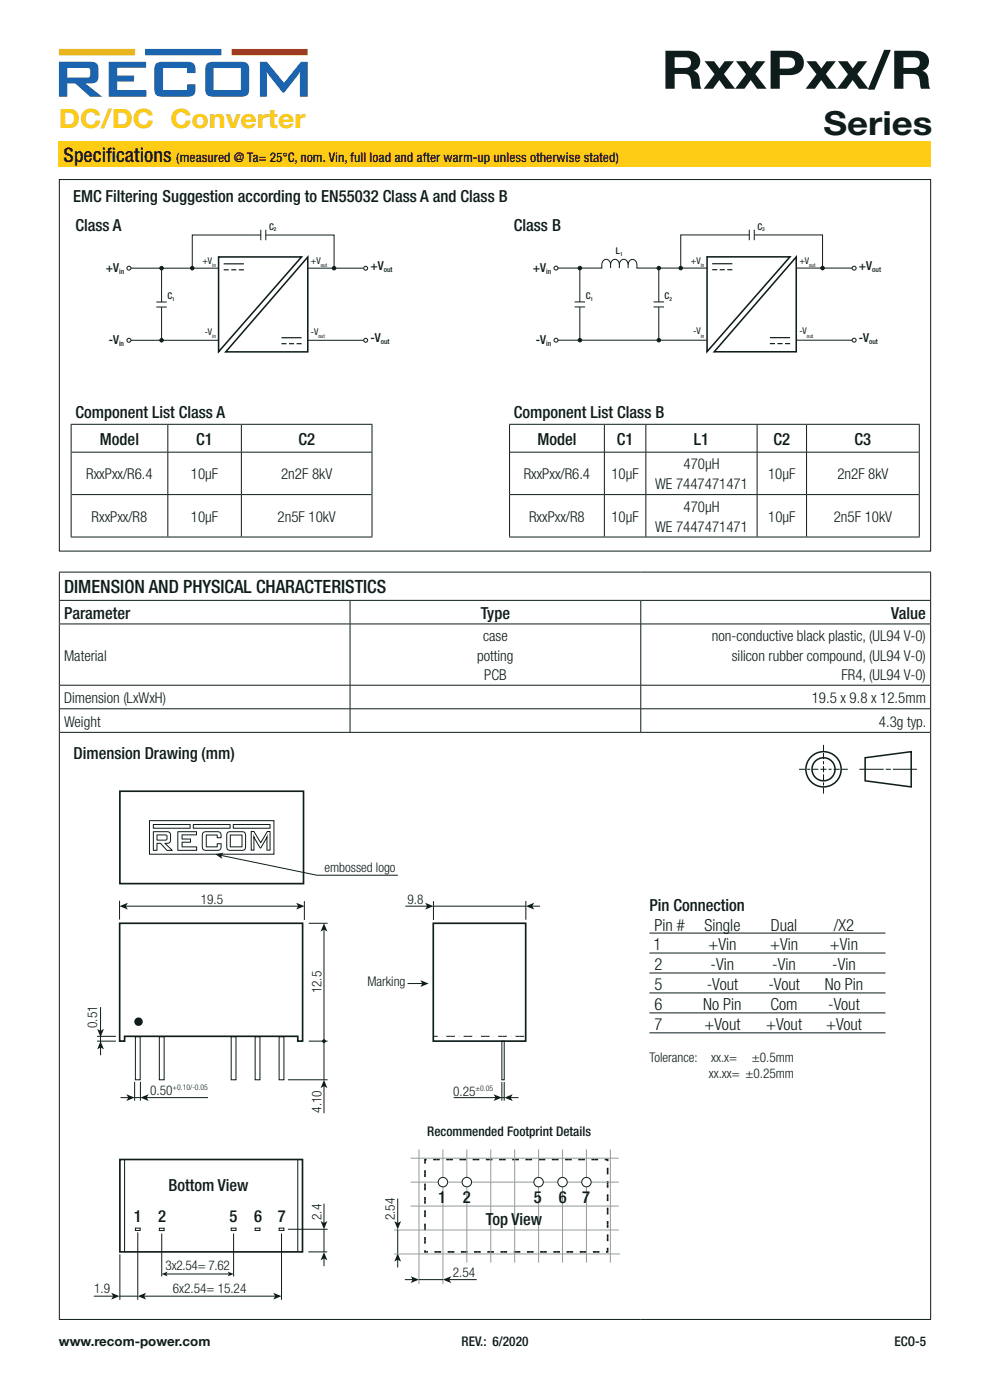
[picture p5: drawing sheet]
<svg xmlns="http://www.w3.org/2000/svg" width="210mm" height="297mm" viewBox="0 0 210 297" stroke-linecap="round" stroke-linejoin="round" font-family="sans-serif">
<path d="M12.5 10.4h16.1l.1 1.3h-16.2z" fill="#fdba26"/>
<path d="M30.8 10.4h16.1l.1 1.3h-16.2z" fill="#1b65b0"/>
<path d="M49.1 10.4h16.1l.1 1.3h-16.2z" fill="#d5272b"/>
<g fill="#1b65b0">
<path d="M23.1 13.1h7.9l-.1 1.3h-6v1.6h3.5v1.2l-3.5 .1v1.8h6.1v1.4h-7.9z"/>
<path d="M33.1 13.5l.6-.3 .7-.1h5.4a1.4 1.4 0 0 1 1.7 1.6v.8h-1.8l-.1-1.1-5 .1v4.6h5l.1-1.2h1.8v1.1a1.37 1.37 0 0 1-1.6 1.5h-5.6a1.38 1.38 0 0 1-1.6-1.6v-4.5z"/>
<path d="M55.2 13.1l1.4 .1 3.7 4.4 3.5-4.4 1.5-.1v7.4h-1.7v-5.3l-3.4 4.5-.3-.1-3.3-4.4v5.3h-1.5z"/>
<path d="M14.3 14.4h4.1a.55 .55 0 0 1 .7 .5v1a.54 .54 0 0 1-.7 .6l-4.1-.1zM12.5 13.1v7.4h1.8v-2.8h1.6l3.2 2.8h2.6l-3.5-2.8h.9a1.52 1.52 0 0 0 1.8-2 3.1 3.1 0 0 0-.5-2.3l-1.3-.3z"/>
<path d="M45.3 14.5l5.8-.1v4.7h-5.8zM43.9 13.5l-.3 .9-.1 4.5a1.35 1.35 0 0 0 1.6 1.6h6.2a1.37 1.37 0 0 0 1.6-1.5v-4.3a1.38 1.38 0 0 0-1.7-1.6h-6l-.7 .1z"/>
</g>
<path d="M12.5 30h185v5.5h-185z" fill="#fecb15"/>
<g fill="none" stroke="#0e1c1b" stroke-width=".21">
<path d="M27.8 56.9h18.6M34.3 56.9v7.2M55.3 48.7v2.3M55.3 49.9h-14.5v7M56.4 48.7v2.3M56.4 49.9h14.5v7M65.3 56.9h11.8M27.8 72.2h18.5M33.2 64.1h2.2M33.2 65.1h2.2M34.3 65.2v7M65.3 72.2h11.8"/>
<path d="M12.5 127.4h185M12.5 132.4h61.7M12.5 121.4h185M12.6 121.5v5.8M12.6 127.5v4.8M12.6 132.5v147.3M74.3 127.5v17.8M74.3 132.4h61.6M135.9 127.5v17.8M136 132.4h61.5M197.4 121.5v5.8M197.4 127.5v4.8"/>
<path d="M197.4 132.5v147.3M12.7 155.4h184.6M12.7 150.4h184.6M12.7 145.4h184.6M74.3 145.4v4.9M74.3 150.4v4.9M135.9 145.4v4.9M135.9 150.4v4.9M12.5 279.9h185"/>
</g>
<path d="M47.5 56h4.2M47.5 57.2h1M49.1 57.2h1M50.7 57.2h1M59.7 71.6h4.3M59.7 72.9h1.1M61.3 72.9h1.1M62.9 72.9h1.1" fill="none" stroke="#0e1c1b" stroke-width=".25"/>
<path d="M46.4 54.5h17.6l-17.6 20.1zM65.3 54.5v20.1h-17.4z" fill="none" stroke="#0e1c1b" stroke-width=".33"/>
<circle cx="34.3" cy="72.2" r=".37" fill="#0e1c1b"/>
<circle cx="34.3" cy="72.2" r=".37" fill="none" stroke="#0e1c1b" stroke-width=".21"/>
<circle cx="70.9" cy="56.9" r=".37" fill="#0e1c1b"/>
<circle cx="70.9" cy="56.9" r=".37" fill="none" stroke="#0e1c1b" stroke-width=".21"/>
<circle cx="34.3" cy="56.9" r=".37" fill="#0e1c1b"/>
<circle cx="34.3" cy="56.9" r=".37" fill="none" stroke="#0e1c1b" stroke-width=".21"/>
<circle cx="40.8" cy="56.9" r=".37" fill="#0e1c1b"/>
<circle cx="40.8" cy="56.9" r=".37" fill="none" stroke="#0e1c1b" stroke-width=".21"/>
<circle cx="27.3" cy="72.2" r=".42" fill="#fff"/>
<circle cx="27.3" cy="72.2" r=".42" fill="none" stroke="#0e1c1b" stroke-width=".21"/>
<circle cx="27.3" cy="56.9" r=".42" fill="#fff"/>
<circle cx="27.3" cy="56.9" r=".42" fill="none" stroke="#0e1c1b" stroke-width=".21"/>
<circle cx="77.6" cy="72.2" r=".42" fill="#fff"/>
<circle cx="77.6" cy="72.2" r=".42" fill="none" stroke="#0e1c1b" stroke-width=".21"/>
<circle cx="77.6" cy="56.9" r=".42" fill="#fff"/>
<g fill="none" stroke="#0e1c1b" stroke-width=".21">
<path d="M123 56.9v7.2M129.5 56.1a.95 .95 0 0 0-.9-1.1 .95 .95 0 0 0-.9 1.1v.8h-9.3M131.4 56.1a.95 .95 0 0 0-1-1.1 .95 .95 0 0 0-.9 1.1v.8M133.2 56.1a.95 .95 0 0 0-.9-1.1 .95 .95 0 0 0-.9 1.1v.8M139.7 56.9v7.2M158.9 48.7v2.3M158.9 49.8h-14.5v7M160 48.7v2.3M160 49.8h14.5v7.1M121.9 64.1h2.2M121.9 65.1h2.2M123 65.2v7"/>
<path d="M138.6 64.1h2.3M138.6 65.1h2.3M139.7 65.2v7"/>
<circle cx="77.6" cy="56.9" r=".42"/>
</g>
<circle cx="123" cy="72.2" r=".37" fill="#0e1c1b"/>
<circle cx="123" cy="72.2" r=".37" fill="none" stroke="#0e1c1b" stroke-width=".21"/>
<circle cx="139.8" cy="72.2" r=".37" fill="#0e1c1b"/>
<circle cx="139.8" cy="72.2" r=".37" fill="none" stroke="#0e1c1b" stroke-width=".21"/>
<circle cx="174.5" cy="56.9" r=".37" fill="#0e1c1b"/>
<circle cx="174.5" cy="56.9" r=".37" fill="none" stroke="#0e1c1b" stroke-width=".21"/>
<circle cx="144.4" cy="56.9" r=".37" fill="#0e1c1b"/>
<circle cx="144.4" cy="56.9" r=".37" fill="none" stroke="#0e1c1b" stroke-width=".21"/>
<circle cx="123" cy="56.9" r=".37" fill="#0e1c1b"/>
<circle cx="123" cy="56.9" r=".37" fill="none" stroke="#0e1c1b" stroke-width=".21"/>
<circle cx="139.8" cy="56.9" r=".37" fill="#0e1c1b"/>
<circle cx="139.8" cy="56.9" r=".37" fill="none" stroke="#0e1c1b" stroke-width=".21"/>
<circle cx="117.9" cy="72.2" r=".42" fill="#fff"/>
<circle cx="117.9" cy="72.2" r=".42" fill="none" stroke="#0e1c1b" stroke-width=".21"/>
<circle cx="117.9" cy="56.9" r=".42" fill="#fff"/>
<circle cx="117.9" cy="56.9" r=".42" fill="none" stroke="#0e1c1b" stroke-width=".21"/>
<circle cx="181.2" cy="72.2" r=".42" fill="#fff"/>
<circle cx="181.2" cy="72.2" r=".42" fill="none" stroke="#0e1c1b" stroke-width=".21"/>
<circle cx="181.2" cy="56.9" r=".42" fill="#fff"/>
<g fill="none" stroke="#0e1c1b" stroke-width=".21">
<path d="M12.6 38.1h184.8v78.8h-184.8zM133.2 56.9a1.33 1.33 0 0 1 1-1.9 1.33 1.33 0 0 1 .9 1.9h14.9M168.9 56.9h11.9M118.4 72.2h31.5M168.9 72.2h11.9M15 90h64M15.1 90.1v23.7M15.2 95.9h63.6M35.6 90.1v5.8M35.6 96v8.9M51.2 90.1v5.8M51.2 96v8.9"/>
<path d="M78.9 90.1v23.7M108 90h87.1M108.1 90.1v23.7M108.2 95.9h86.7M128.2 90.1v5.8M128.2 96v8.9M137 90.1v5.8M137 96v8.9M160.6 90.1v5.8M160.6 96v8.9M171.1 90.1v5.8M171.1 96v8.9"/>
<path d="M195 90.1v23.7M15 113.9h64M15.2 104.9h63.6M35.6 105v8.8M51.2 105v8.8M108 113.9h87.1M108.2 104.9h86.7M128.2 105v8.8M137 105v8.8M160.6 105v8.8M171.1 105v8.8M28.7 219.9h1v9.2h-1z"/>
<path d="M33.8 219.9h1v9.2h-1zM49 219.9h1.1v9.2h-1.1zM54.1 219.9h1v9.2h-1zM59.2 219.9h1v9.2h-1zM106.5 220.9h.5v8.2h-.5z"/>
<circle cx="181.2" cy="56.9" r=".42"/>
</g>
<path d="M151.1 56h4.2M151.1 57.2h1M152.7 57.2h1M154.3 57.2h1M163.3 71.6h4.3M163.3 72.9h1.1M164.9 72.9h1.1M166.5 72.9h1.1" fill="none" stroke="#0e1c1b" stroke-width=".25"/>
<path d="M150 54.5h17.6l-17.6 20.1zM168.9 54.5v20.1h-17.4z" fill="none" stroke="#0e1c1b" stroke-width=".33"/>
<g fill="none" stroke="#0e1c1b" stroke-width=".32">
<path d="M183.5 160.8l9.8-1.3v7.4l-9.8-1.3z"/>
<circle cx="174.7" cy="163.2" r="3.7"/>
<circle cx="174.7" cy="163.2" r="2.45"/>
</g>
<path d="M169.5 163.2h10.4M174.7 168.4v-10.4" fill="none" stroke="#0e1c1b" stroke-width=".22" stroke-dasharray="1.3 .4 .6 .4 1.3 .4" stroke-linecap="butt"/>
<path d="M182.3 163.2h12.2" fill="none" stroke="#0e1c1b" stroke-width=".22" stroke-dasharray="5.2 .4 1.1 .4 5.2" stroke-linecap="butt"/>
<path d="M25.4 195.9h38.8v25h-1v-1.1h-36.8v1.1h-1z" fill="none" stroke="#0e1c1b" stroke-width=".35"/>
<circle cx="29.4" cy="216.7" r=".7" fill="#0e1c1b"/>
<circle cx="29.4" cy="216.7" r=".7" fill="none" stroke="#0e1c1b" stroke-width=".4"/>
<path d="M25.4 167.9h39v19.6h-39zM91.9 195.9h19.6v25h-19.6zM25.4 246h38.8v19.6h-38.8zM90.5 246h-.3v.3M128.5 246h.4v.3M90.2 265.2v.4h.3M128.9 265.2v.4h-.4" fill="none" stroke="#0e1c1b" stroke-width=".35"/>
<path d="M91.9 219.8h19.6" fill="none" stroke="#0e1c1b" stroke-width=".21" stroke-dasharray=".9 .9 0" stroke-linecap="butt"/>
<path d="M91.2 246h1.4M128.9 247v1.4M90.2 264.5v-1.4M127.9 265.6h-1.4" fill="none" stroke="#0e1c1b" stroke-width=".35" stroke-dasharray="0 .7 .7 0" stroke-linecap="butt"/>
<path d="M92.6 246h35.9M128.9 248.4v16.8M90.2 263.1v-16.8M126.5 265.6h-36" fill="none" stroke="#0e1c1b" stroke-width=".35" stroke-dasharray=".7 .7 0 .7 .7 0" stroke-linecap="butt"/>
<path d="M28.7 260.5h1v.5h-1zM33.8 260.6h1v.5h-1zM49 260.5h1.1v.5h-1.1zM54.1 260.5h1v.5h-1zM59.2 260.5h1v.5h-1z" fill="none" stroke="#0e1c1b" stroke-width=".21"/>
<g fill="none" stroke="#939b9d" stroke-width=".21">
<path d="M87.1 255.9h44.2M87.1 250.8h44.2M87.1 245.7h44.2M88.9 243.9v28.5M94 243.9v28.5M99 243.9v24M104.1 243.9v24M109.2 243.9v24M114.2 243.9v24M119.3 243.9v24M124.4 243.9v24M129.5 243.9v24"/>
<path d="M83.6 260.9h47.7M83.6 266h47.9"/>
</g>
<circle cx="94" cy="250.8" r="1" fill="#fff"/>
<circle cx="94" cy="250.8" r="1" fill="none" stroke="#0e1c1b" stroke-width=".21"/>
<circle cx="124.4" cy="250.8" r="1" fill="#fff"/>
<circle cx="124.4" cy="250.8" r="1" fill="none" stroke="#0e1c1b" stroke-width=".21"/>
<circle cx="119.3" cy="250.8" r="1" fill="#fff"/>
<circle cx="119.3" cy="250.8" r="1" fill="none" stroke="#0e1c1b" stroke-width=".21"/>
<circle cx="114.2" cy="250.8" r="1" fill="#fff"/>
<circle cx="114.2" cy="250.8" r="1" fill="none" stroke="#0e1c1b" stroke-width=".21"/>
<circle cx="99" cy="250.8" r="1" fill="#fff"/>
<g fill="none" stroke="#0e1c1b" stroke-width=".21">
<path d="M31.7 174.1h26.4v7.1h-26.4zM32.5 174.9h7.8v.8h-7.8zM32.5 176.4h2.9a1.03 1.03 0 0 1 .8 1.5 .85 .85 0 0 1-.3 .9 .85 .85 0 0 1-.9 .1l1.5 1.5h-1.1l-1.4-1.5h-.7v1.5h-.8zM33.3 177.1l2.1 .1v.9l-2.1 .1zM37.7 176.4h4v.7h-3.1v.9h1.8v.6l-1.8 .1v.9l3.1 .1v.7h-4zM41 174.9h7.8v.8h-7.8zM43.1 176.6l.6-.2h2.4a.88 .88 0 0 1 .8 1.3h-.8v-.6l-2.3 .1v2.4l2.3 .1v-.7h.8v.8l-.1 .4-.4 .2h-3l-.3-.2-.2-.4v-2.7zM48.3 176.6l.5-.2 2.8 .1a.85 .85 0 0 1 .5 1.1v2.2l-.3 .5-3.2 .1-.4-.2-.1-.4v-2.7zM48.9 177.2h2.4v2.4h-2.4zM49.5 174.9h7.8v.8h-7.8zM53.3 176.4h.6l1.4 2.4 1.4-2.4h.6v3.9h-.7v-2.8l-1.3 2.4-1.4-2.4v2.9h-.6zM26.4 245.9v19.6"/>
<path d="M63.2 245.9v19.6"/>
<circle cx="99" cy="250.8" r="1"/>
</g>
<circle cx="68.7" cy="220.9" r=".29" fill="#0e1c1b"/>
<g fill="none" stroke="#0e1c1b" stroke-width=".21">
<path d="M25.4 191.1v4M64.6 191.2v4M65.5 195.9h4M91.9 191.2v4M111.5 191.1v4M20.6 219.8h4M86.4 208.7h3.3M28.6 229.5v4M29.8 229.5v4M61.1 229.1h8.4M65.5 220.9h4M106.5 229.5v4"/>
<path d="M107 229.5v4M25.4 266.1v9.7M29.2 261.4v14.4M34.3 261.7v9.1M49.6 261.7v9.1M59.7 261.7v14.1M61.1 260.8h8.4M65.4 265.6h4M88.9 271.5h5.1"/>
<circle cx="68.7" cy="220.9" r=".29"/>
</g>
<path d="M89.2 207.9l1.7 .8-1.7 .7 .4-.7z" fill="#0e1c1b"/>
<path d="M31 232.9h13.1" fill="none" stroke="#0e1c1b" stroke-width=".21"/>
<path d="M29.8 232.9l1.7-.8-.4 .8 .4 .7z" fill="#0e1c1b"/>
<path d="M25.6 232.9h1.7" fill="none" stroke="#0e1c1b" stroke-width=".21"/>
<path d="M26.8 232.1l1.8 .8-1.8 .7 .4-.7z" fill="#0e1c1b"/>
<path d="M21.3 213.6v5.2" fill="none" stroke="#0e1c1b" stroke-width=".21"/>
<path d="M20.6 218.3l.7 .4 .7-.4-.7 1.7z" fill="#0e1c1b"/>
<path d="M21.3 222.1v1.8" fill="none" stroke="#0e1c1b" stroke-width=".21"/>
<path d="M21.3 220.9l.7 1.7-.7-.4-.7 .4z" fill="#0e1c1b"/>
<path d="M68.7 230.3v5.9" fill="none" stroke="#0e1c1b" stroke-width=".21"/>
<path d="M68.7 229.1l.7 1.7-.7-.4-.7 .4z" fill="#0e1c1b"/>
<path d="M96.2 232.9h9" fill="none" stroke="#0e1c1b" stroke-width=".21"/>
<path d="M104.7 232.1l1.8 .8-1.8 .7 .4-.7z" fill="#0e1c1b"/>
<path d="M108.2 232.9h1.8" fill="none" stroke="#0e1c1b" stroke-width=".21"/>
<path d="M107 232.9l1.8-.8-.5 .8 .5 .7z" fill="#0e1c1b"/>
<path d="M68.7 266.9v1.7" fill="none" stroke="#0e1c1b" stroke-width=".21"/>
<path d="M68.7 265.6l.7 1.8-.7-.4-.7 .4z" fill="#0e1c1b"/>
<path d="M68.7 197.1v32" fill="none" stroke="#0e1c1b" stroke-width=".21"/>
<path d="M68.7 195.9l.7 1.7-.7-.4-.7 .4z" fill="#0e1c1b"/>
<path d="M21.3 219.7v1.7M68.7 255.3v4.2M68.7 260.8v4.8" fill="none" stroke="#0e1c1b" stroke-width=".21"/>
<path d="M68 259l.7 .4 .7-.4-.7 1.8z" fill="#0e1c1b"/>
<path d="M86 192.2h4.7" fill="none" stroke="#0e1c1b" stroke-width=".21"/>
<path d="M90.2 191.5l1.7 .7-1.7 .8 .4-.8z" fill="#0e1c1b"/>
<path d="M112.8 192.2h1.8" fill="none" stroke="#0e1c1b" stroke-width=".21"/>
<path d="M111.6 192.2l1.7-.7-.4 .7 .4 .8z" fill="#0e1c1b"/>
<path d="M26.6 192.2h36.7" fill="none" stroke="#0e1c1b" stroke-width=".21"/>
<g fill="#0e1c1b">
<path d="M25.4 192.2l1.7-.7-.4 .7 .4 .8z"/>
<path d="M62.8 191.5l1.8 .7-1.8 .8 .4-.8z"/>
</g>
<path d="M19.9 275h4.2" fill="none" stroke="#0e1c1b" stroke-width=".21"/>
<path d="M23.6 274.3l1.7 .7-1.7 .7 .4-.7z" fill="#0e1c1b"/>
<path d="M95.2 271.5h5.9" fill="none" stroke="#0e1c1b" stroke-width=".21"/>
<path d="M94 271.5l1.7-.8-.4 .8 .4 .7z" fill="#0e1c1b"/>
<path d="M85.9 271.5h1.7" fill="none" stroke="#0e1c1b" stroke-width=".21"/>
<path d="M87.1 270.7l1.8 .8-1.8 .7 .4-.7z" fill="#0e1c1b"/>
<path d="M30.5 275h28" fill="none" stroke="#0e1c1b" stroke-width=".21"/>
<g fill="#0e1c1b">
<path d="M29.2 275l1.8-.7-.4 .7 .4 .7z"/>
<path d="M58 274.3l1.7 .7-1.7 .7 .4-.7z"/>
</g>
<path d="M35.2 270.3h13.5" fill="none" stroke="#0e1c1b" stroke-width=".21"/>
<g fill="#0e1c1b">
<path d="M34.3 270.3l1.2-.5-.2 .5 .2 .5z"/>
<path d="M48.3 269.8l1.3 .5-1.3 .5 .3-.5z"/>
</g>
<path d="M84.4 254.3v5.3M84.4 260.8v5.1" fill="none" stroke="#0e1c1b" stroke-width=".21"/>
<path d="M83.6 259.1l.8 .4 .7-.4-.7 1.7z" fill="#0e1c1b"/>
<path d="M84.4 267.1v1.8" fill="none" stroke="#0e1c1b" stroke-width=".21"/>
<path d="M84.4 265.9l.7 1.7-.7-.4-.8 .4z" fill="#0e1c1b"/>
<path d="M46.8 181.5l20.4 4.2h17.2M91.9 192.2h19.7M20.6 220.9h4M28.6 232.9h1.2M106.3 232.9h.7M25.3 275h3.9" fill="none" stroke="#0e1c1b" stroke-width=".21"/>
<path d="M45.7 181.2l1.7-.3-.5 .6 .2 .7z" fill="#0e1c1b"/>
<path d="M137.8 190.4h50v38.3h-50z" fill="#fff"/>
<path d="M137.8 197.9h50M137.8 202.2h50M137.8 206.4h50M137.8 210.6h50M137.8 214.9h50M137.8 219.1h50" fill="none" stroke="#0e1c1b" stroke-width=".21"/>
<text font-size="11.3" fill="#0e1c1b" x="140.3" y="18.8">RxxPxx/R</text>
<text font-size="7.1" fill="#0e1c1b" x="174.7" y="28.7">Series</text>
<text font-size="5.6" fill="#fecb15" x="12.5" y="27.2">DC/DC Converter</text>
<g font-size="4.2" fill="#0e1c1b">
<text x="13.5" y="34.4">Specif</text>
<text x="22.5" y="34.4">ications</text>
</g>
<text font-size="3.9" fill="#0e1c1b" x="13.6" y="125.9">DIMENSION AND PHYSICAL CHARACTERISTICS</text>
<g font-size="3.5" fill="#0e1c1b">
<text x="15.5" y="42.8">EMC Filtering Suggestion according to EN55032 Class A and Class B</text>
<text x="16" y="49">Class A</text>
<text x="109" y="49">Class B</text>
<text x="16" y="88.7">Component List Class A</text>
<text x="109" y="88.7">Component List Class B</text>
<text x="21.2" y="94.4">Model</text>
<text x="41.6" y="94.4">C1</text>
<text x="63.3" y="94.4">C2</text>
<text x="114" y="94.4">Model</text>
<text x="130.8" y="94.4">C1</text>
<text x="147.2" y="94.4">L1</text>
<text x="164.1" y="94.4">C2</text>
<text x="181.3" y="94.4">C3</text>
<text x="13.6" y="131.2">Parameter</text>
<text x="102" y="131.2">Type</text>
<text x="189" y="131.2">Value</text>
<text x="15.6" y="160.9">Dimension Drawing (mm)</text>
<text x="137.8" y="193.2">Pin Connection</text>
<text x="138.8" y="197.4">Pin #</text>
<text x="149.4" y="197.4">Single</text>
<text x="163.5" y="197.4">Dual</text>
<text x="176.9" y="197.4">/X2</text>
<text x="138.6" y="201.6">1</text>
<text x="150.3" y="201.6">+Vin</text>
<text x="163.4" y="201.6">+Vin</text>
<text x="176.1" y="201.6">+Vin</text>
<text x="138.8" y="205.9">2</text>
<text x="150.7" y="205.9">-Vin</text>
<text x="163.8" y="205.9">-Vin</text>
<text x="176.5" y="205.9">-Vin</text>
<text x="138.8" y="210.1">5</text>
<text x="138.8" y="214.3">6</text>
<text x="149.2" y="214.3">No Pin</text>
<text x="149.9" y="210.1">-Vout</text>
<text x="163" y="210.1">-Vout</text>
<text x="163.4" y="214.3">Com</text>
<text x="175" y="210.1">No Pin</text>
<text x="175.7" y="214.3">-Vout</text>
<text x="138.8" y="218.6">7</text>
<text x="149.5" y="218.6">+Vout</text>
<text x="162.5" y="218.6">+Vout</text>
<text x="175.2" y="218.6">+Vout</text>
<text x="35.8" y="252.6">Bottom View</text>
<text x="93" y="255.2">1</text>
<text x="98.2" y="255.2">2</text>
<text x="113.3" y="255.1">5</text>
<text x="118.5" y="255.1">6</text>
<text x="123.5" y="255.1">7</text>
<text x="28.4" y="259.3">1</text>
<text x="33.6" y="259.3">2</text>
<text x="48.7" y="259.3">5</text>
<text x="53.9" y="259.3">6</text>
<text x="58.9" y="259.3">7</text>
<text x="103.1" y="259.8">Top View</text>
</g>
<g font-size="3.2" fill="#0e1c1b">
<text x="18.3" y="101.7">RxxPxx/R6.4</text>
<text x="40.5" y="101.7">10µF</text>
<text x="59.6" y="101.7">2n2F 8kV</text>
<text x="111.1" y="101.7">RxxPxx/R6.4</text>
<text x="129.7" y="101.7">10µF</text>
<text x="145" y="99.6">470µH</text>
<text x="162.9" y="101.7">10µF</text>
<text x="177.6" y="101.7">2n2F 8kV</text>
<text x="138.9" y="103.8">WE 7447471471</text>
<text x="19.4" y="110.7">RxxPxx/R8</text>
<text x="40.5" y="110.7">10µF</text>
<text x="58.9" y="110.7">2n5F 10kV</text>
<text x="112.2" y="110.7">RxxPxx/R8</text>
<text x="129.7" y="110.7">10µF</text>
<text x="139" y="112.8">WE 7447471471</text>
<text x="145" y="108.6">470µH</text>
<text x="162.9" y="110.7">10µF</text>
<text x="176.9" y="110.7">2n5F 10kV</text>
<text x="102.5" y="135.9">case</text>
<text x="151" y="135.9">non-conductive black plastic, (UL94 V-0)</text>
<text x="13.6" y="140.1">Material</text>
<text x="101.2" y="140.1">potting</text>
<text x="155.2" y="140.1">silicon rubber compound, (UL94 V-0)</text>
<text x="13.6" y="149.1">Dimension (LxWxH)</text>
<text x="102.7" y="144.4">PCB</text>
<text x="172.2" y="149.1">19.5 x 9.8 x 12.5mm</text>
<text x="178.5" y="144.4">FR4, (UL94 V-0)</text>
<text x="13.6" y="154.1">Weight</text>
<text x="186.4" y="154.1">4.3g typ.</text>
</g>
<g font-size="2.8" fill="#0e1c1b">
<text x="37.4" y="34.4">(measured @ Ta= 25°C, nom. Vin, full load and after warm-up unless otherwise stated)</text>
<text x="68.8" y="185">embossed logo</text>
<text x="42.6" y="191.8">19.5</text>
<text x="86.4" y="191.8">9.8</text>
<text x="77.9" y="209.3">Marking</text>
<text x="68.2" y="210.7" transform="rotate(-90 68.2 210.7)">12.5</text>
<text x="20.6" y="218.1" transform="rotate(-90 20.6 218.1)">0.51</text>
<text x="137.8" y="225.3">Tolerance:</text>
<text x="150.9" y="225.3">xx.x=</text>
<text x="159.5" y="225.3">±0.5mm</text>
<text x="31.9" y="232.3">0.50</text>
<text x="96.1" y="232.4">0.25</text>
<text x="150.4" y="228.7">xx.xx= ±0.25mm</text>
<text x="68.2" y="236.1" transform="rotate(-90 68.2 236.1)">4.10</text>
<text x="90.6" y="241">Recommended Footprint Details</text>
<text x="68.2" y="258.8" transform="rotate(-90 68.2 258.8)">2.4</text>
<text x="83.8" y="258.9" transform="rotate(-90 83.8 258.9)">2.54</text>
<text x="35.1" y="269.4">3x2.54= 7.62</text>
<text x="20" y="274.4">1.9</text>
<text x="36.7" y="274.4">6x2.54= 15.24</text>
<text x="96.1" y="270.9">2.54</text>
<text x="12.5" y="285.6">www.recom-power.com</text>
<text x="97.9" y="285.6">REV.: 6/2020</text>
<text x="189.8" y="285.6">ECO-5</text>
</g>
<g font-size="2.6" fill="#0e1c1b">
<text x="12.2" y="57.7">+V</text>
<text x="22.4" y="57.7">+V</text>
<text x="68.4" y="57.2">+V</text>
<text x="78.6" y="57.2">+V</text>
<text x="113" y="57.7">+V</text>
<text x="123.2" y="57.7">+V</text>
<text x="182.2" y="57.2">+V</text>
<text x="23.1" y="73">-V</text>
<text x="68.4" y="72.5">-V</text>
<text x="78.6" y="72.5">-V</text>
<text x="113.7" y="72.9">-V</text>
<text x="123.9" y="73">-V</text>
<text x="182.2" y="72.5">-V</text>
</g>
<g font-size="2" fill="#0e1c1b">
<text x="57.1" y="48.7">C</text>
<text x="130.6" y="53.9">L</text>
<text x="160.7" y="48.7">C</text>
<text x="42.9" y="55.9">+V</text>
<text x="55.7" y="55.9">+V</text>
<text x="65.9" y="55.9">+V</text>
<text x="146.5" y="55.9">+V</text>
<text x="156.7" y="55.9">+V</text>
<text x="169.6" y="55.9">+V</text>
<text x="35.5" y="63.5">C</text>
<text x="124.2" y="63.4">C</text>
<text x="141" y="63.4">C</text>
<text x="33.2" y="70.9">-V</text>
<text x="43.4" y="71">-V</text>
<text x="65.9" y="71">-V</text>
<text x="147" y="70.9">-V</text>
<text x="169.6" y="70.9">-V</text>
</g>
<g font-size="1.6" fill="#0e1c1b">
<text x="36.6" y="231.3">+0.10/-0.05</text>
<text x="100.9" y="231.5">±0.05</text>
</g>
<g font-size="1.5" fill="#0e1c1b">
<text x="25.3" y="58.1">in</text>
<text x="71.2" y="57.6">out</text>
<text x="81.4" y="57.6">out</text>
<text x="115.9" y="58.1">in</text>
<text x="126.1" y="58.1">in</text>
<text x="185" y="57.6">out</text>
<text x="195.2" y="57.6">out</text>
<text x="25.3" y="73.4">in</text>
<text x="70.5" y="72.9">out</text>
<text x="80.7" y="72.9">out</text>
<text x="115.8" y="73.3">in</text>
<text x="126.1" y="73.4">in</text>
<text x="184.4" y="72.9">out</text>
</g>
<g font-size="1.1" fill="#0e1c1b">
<text x="58.1" y="49.1">2</text>
<text x="161.7" y="49.1">3</text>
<text x="34.8" y="56.6">in</text>
<text x="45" y="56.6">in</text>
<text x="68" y="56.6">out</text>
<text x="131.5" y="54.2">1</text>
<text x="148.6" y="56.6">in</text>
<text x="171.7" y="56.6">out</text>
<text x="181.9" y="56.6">out</text>
<text x="36.5" y="63.8">1</text>
<text x="125.3" y="63.8">1</text>
<text x="142" y="63.8">2</text>
<text x="45" y="71.6">in</text>
<text x="67.6" y="71.6">out</text>
<text x="148.6" y="71.6">in</text>
<text x="171.2" y="71.6">out</text>
<text x="181.4" y="71.6">out</text>
</g>
</svg>
